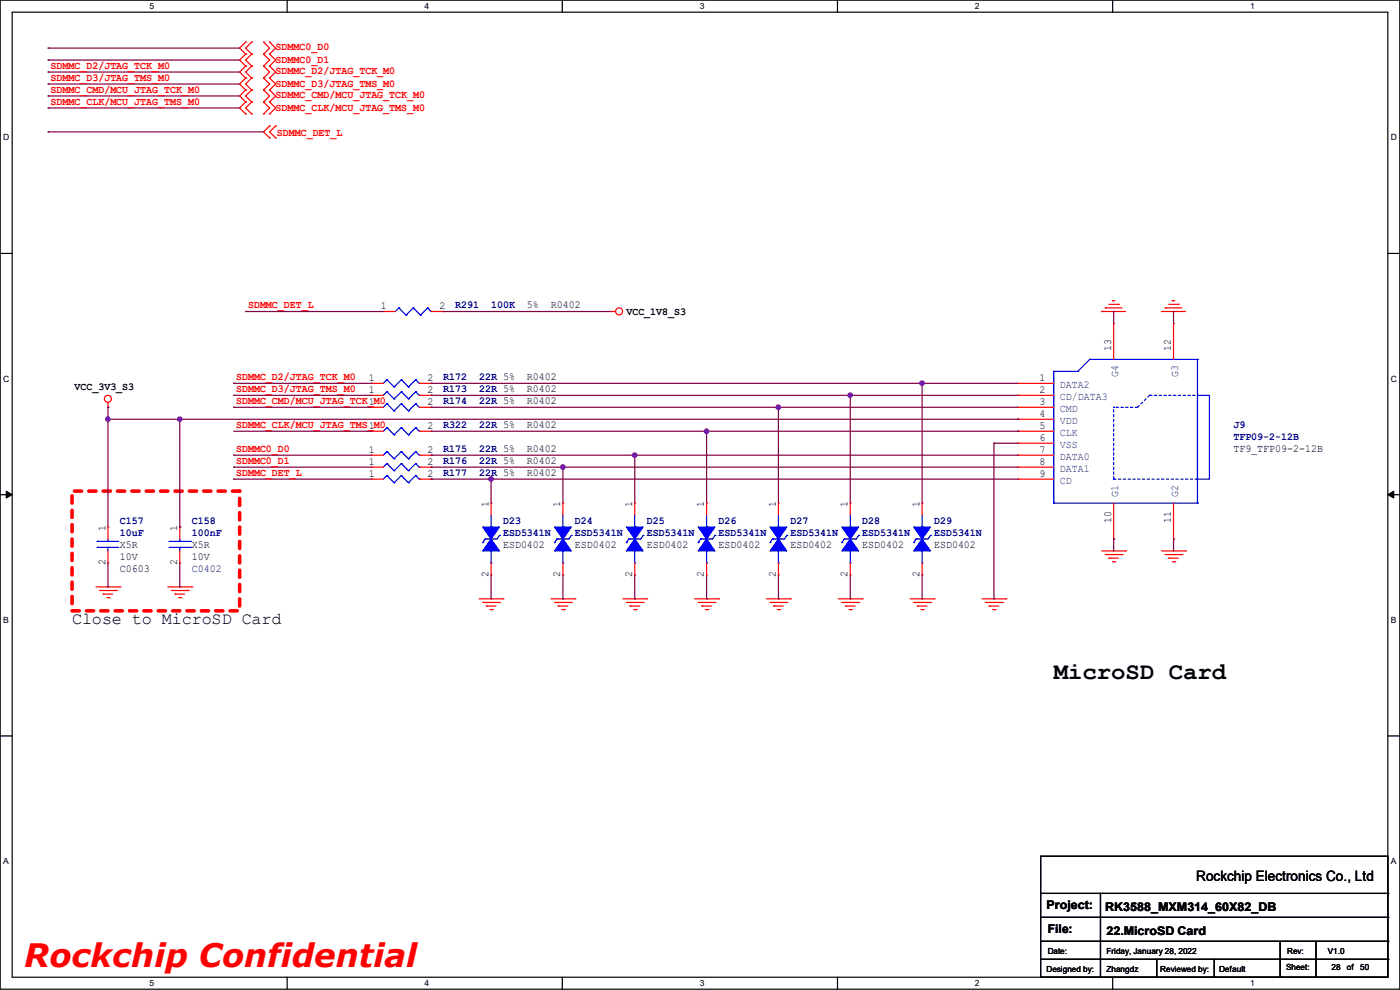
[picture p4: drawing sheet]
<svg xmlns="http://www.w3.org/2000/svg" width="297mm" height="210mm" viewBox="0 0 297 210" stroke-linecap="round" stroke-linejoin="round" font-family="sans-serif">
<path d="M0 0h297v209.8h-297zM2.6 2.6h291.8v204.7h-291.8z" fill="none" stroke="#000" stroke-width=".25"/>
<g fill="#fff">
<path d="M31.7 .3h1v2h-1z"/>
<path d="M31.7 207.6h1v1.9h-1z"/>
</g>
<path d="M60.9 0v2.6M60.9 207.3v2.5" fill="none" stroke="#000" stroke-width=".25"/>
<g fill="#fff">
<path d="M90.1 .3h1v2h-1z"/>
<path d="M90.1 207.6h1v1.9h-1z"/>
</g>
<path d="M119.3 0v2.6M119.3 207.3v2.5" fill="none" stroke="#000" stroke-width=".25"/>
<g fill="#fff">
<path d="M148.5 .3h.9v2h-.9z"/>
<path d="M148.5 207.6h.9v1.9h-.9z"/>
</g>
<path d="M177.7 0v2.6M177.7 207.3v2.5" fill="none" stroke="#000" stroke-width=".25"/>
<g fill="#fff">
<path d="M206.8 .3h1v2h-1z"/>
<path d="M206.8 207.6h1v1.9h-1z"/>
</g>
<path d="M236.1 0v2.6M236.1 207.3v2.5" fill="none" stroke="#000" stroke-width=".25"/>
<g fill="#fff">
<path d="M265.2 .3h1v2h-1z"/>
<path d="M265.2 207.6h1v1.9h-1z"/>
<path d="M.7 28.2h1.2v1.9h-1.2z"/>
<path d="M295.1 28.2h1.2v1.9h-1.2z"/>
<path d="M.7 79.3h1.2v2h-1.2z"/>
<path d="M295.1 79.3h1.2v2h-1.2z"/>
</g>
<path d="M0 53.8h2.6M294.4 53.8h2.6" fill="none" stroke="#000" stroke-width=".25"/>
<g fill="#fff">
<path d="M.7 130.5h1.2v2h-1.2z"/>
<path d="M295.1 130.5h1.1v2h-1.1z"/>
</g>
<path d="M0 104.9h2.6M294.4 104.9h2.6" fill="none" stroke="#000" stroke-width=".25"/>
<path d="M1.3 104.2l1.3 .7-1.3 .8zM294.4 104.9l1.3-.7v1.5z" fill="#000" stroke="#000" stroke-width=".21"/>
<g fill="#fff">
<path d="M.7 181.7h1.2v2h-1.2z"/>
<path d="M295.1 181.7h1.1v2h-1.1z"/>
</g>
<g fill="none" stroke="#000" stroke-width=".25">
<path d="M0 156.1h2.6M294.4 156.1h2.6M220.8 181.7h73.6v25.6h-73.6zM220.8 189.5h73.6M220.8 194.6h73.6M220.8 199.7h73.6M233.5 189.5v17.8M271.6 199.7v7.6M279.2 199.7v7.6M294.4 189.5h.1M294.4 194.6h.1M294.4 199.7h.1"/>
<path d="M220.8 203.5h73.6M233.5 207.3h.1M245.4 207.3h.1M245.4 203.5v3.8M257.6 207.3h.1M257.6 203.5v3.8M271.6 207.3h.1M279.2 207.3h.1M294.4 203.5h.1"/>
</g>
<path d="M15.3 104.2h35.5v25.4h-35.5z" fill="none" stroke="#f00" stroke-width=".76" stroke-dasharray="1.5 1.5"/>
<g fill="none" stroke="#f00" stroke-width=".25">
<path d="M52.1 14h.1M52.1 16.6h.1M52.1 19.1h.1M52.1 8.9h.1M52.1 11.5h.1M52.1 14l-1.3 1.3 1.3 1.3M52.1 16.6l-1.3 1.2 1.3 1.3M52.1 19.1l-1.3 1.3 1.3 1.2M52.1 11.5l-1.3 1.2 1.3 1.3M52.1 8.9l-1.3 1.3 1.3 1.3M53.4 16.6h.1M53.4 14h.1"/>
<path d="M53.4 19.1h.1M53.4 11.5h.1M53.4 8.9h.1M53.4 14l-1.3 1.3 1.3 1.3M53.4 19.1l-1.3 1.3 1.3 1.2M53.4 16.6l-1.3 1.2 1.3 1.3M53.4 11.5l-1.3 1.2 1.3 1.3M53.4 8.9l-1.3 1.3 1.3 1.3M55.9 16.6h.1M55.9 14h.1M55.9 19.1h.1M55.9 11.5h.1"/>
<path d="M55.9 8.9h.1M55.9 19.1l1.3 1.3-1.3 1.2M55.9 8.9l1.3 1.3-1.3 1.3M55.9 14l1.3 1.3-1.3 1.3M55.9 11.5l1.3 1.2-1.3 1.3M55.9 16.6l1.3 1.2-1.3 1.3M57.2 16.6h.1M57.2 14h.1M57.2 19.1h.1M57.2 11.5h.1M57.2 8.9h.1M57.2 14l1.3 1.3-1.3 1.3"/>
<path d="M57.2 8.9l1.3 1.3-1.3 1.3M57.2 16.6l1.3 1.2-1.3 1.3M57.2 11.5l1.3 1.2-1.3 1.3M57.2 19.1l1.3 1.3-1.3 1.2M52.1 21.6h.1M52.1 24.2h.1M52.1 21.6l-1.3 1.3 1.3 1.3M53.4 24.2h.1M53.4 21.6h.1M53.4 21.6l-1.3 1.3 1.3 1.3M55.9 24.2h.1M55.9 21.6h.1"/>
<path d="M55.9 21.6l1.3 1.3-1.3 1.3M57.2 24.2h.1M57.2 21.6h.1M57.2 26.7h.1M57.2 29.3h.1M57.2 21.6l1.3 1.3-1.3 1.3M57.2 26.7l-1.3 1.3 1.3 1.3M58.5 29.3h.1M58.5 26.7h.1M58.5 26.7l-1.3 1.3 1.3 1.3M81.3 66.1h.1M81.3 66.1h2.6"/>
<path d="M91.5 66.1h2.5M94 66.1h.1M129.6 66.1h.1M129.6 66.1h1M233.7 66.1h.1M233.7 66.1h5.1M234.5 65.3h.1M234.5 65.3h3.5M235.2 64.6h2.1M236 63.8h.1M236 63.8h.5M236.3 68.6h.1"/>
<path d="M236.3 68.6v7.6M237.3 64.6h.1M246.4 66.1h.1M246.4 66.1h5.1M247.2 65.3h.1M247.2 65.3h3.5M247.9 64.6h2.1M248.7 63.8h.1M248.7 63.8h.5M249 68.6h.1M249 68.6v7.6M250 64.6h.1"/>
<path d="M22.9 86.4h.1M22.9 85.4v1M78.8 96.6h.1M78.8 86.4h.1M78.8 81.3h.1M78.8 91.5h.1M78.8 99.1h.1M78.8 83.9h.1M78.8 96.6h2.5M78.8 86.4h2.5M78.8 81.3h2.5M78.8 91.5h2.5"/>
<path d="M78.8 99.1h2.5M78.8 83.9h2.5M88.9 96.6h2.6M88.9 86.4h2.6M88.9 81.3h2.6M88.9 91.5h2.6M88.9 99.1h2.6M88.9 83.9h2.6M91.5 96.6h.1M91.5 86.4h.1M91.5 81.3h.1M91.5 91.5h.1"/>
<path d="M91.5 99.1h.1M91.5 83.9h.1M215.9 83.9h.1M215.9 86.4h.1M215.9 88.9h.1M215.9 91.5h.1M215.9 94h.1M215.9 96.6h.1M215.9 99.1h.1M215.9 81.3h.1M215.9 96.6h7.7M215.9 86.4h7.7"/>
<path d="M215.9 81.3h7.7M215.9 91.5h7.7M215.9 99.1h7.7M215.9 83.9h7.7M215.9 88.9h7.7M215.9 94h7.7M22.9 111.8h.1M22.9 119.4h.1M22.9 111.8v2.5M22.9 116.9v2.5M38.1 111.8h.1M38.1 119.4h.1"/>
<path d="M38.1 111.8v2.5M38.1 116.9v2.5M78.8 101.6h.1M78.8 101.6h2.5M88.9 101.6h2.6M91.5 101.6h.1M104.2 106.7h.1M104.2 106.7v2.6M104.2 119.4v2.6M119.4 106.7h.1M119.4 106.7v2.6M119.4 119.4v2.6"/>
<path d="M134.7 106.7h.1M134.7 106.7v2.6M134.7 119.4v2.6M149.9 106.7h.1M149.9 106.7v2.6M149.9 119.4v2.6M165.1 106.7h.1M165.1 106.7v2.6M165.1 119.4v2.6M180.4 106.7h.1M180.4 106.7v2.6M180.4 119.4v2.6"/>
<path d="M195.6 106.7h.1M195.6 106.7v2.6M195.6 119.4v2.6M215.9 101.6h.1M215.9 101.6h7.7M233.7 116.9h5.1M234.5 117.6h3.5M235.2 118.4h.1M235.2 118.4h2.1M236 119.2h.5M236.3 114.3h.1M236.3 106.7v7.6"/>
<path d="M236.5 119.2h.1M238 117.6h.1M238.8 116.9h.1M246.4 116.9h5.1M247.2 117.6h3.5M247.9 118.4h.1M247.9 118.4h2.1M248.7 119.2h.5M249 114.3h.1M249 106.7v7.6M249.2 119.2h.1M250.7 117.6h.1"/>
<path d="M251.5 116.9h.1M20.4 124.5h5M21.1 125.3h3.6M21.9 126h.1M21.9 126h2M22.6 126.8h.6M23.2 126.8h.1M24.7 125.3h.1M25.4 124.5h.1M35.6 124.5h5.1M36.4 125.3h3.5M37.1 126h.1"/>
<path d="M37.1 126h2.1M37.9 126.8h.5M38.4 126.8h.1M39.9 125.3h.1M40.7 124.5h.1M101.6 127h5.1M102.4 127.8h3.6M103.2 128.6h.1M103.2 128.6h2M103.9 129.3h.5M104.2 122h.1M104.4 129.3h.1"/>
<path d="M106 127.8h.1M106.7 127h.1M116.9 127h5.1M117.6 127.8h3.6M118.4 128.6h.1M118.4 128.6h2M119.2 129.3h.5M119.4 122h.1M119.7 129.3h.1M121.2 127.8h.1M122 127h.1M132.1 127h5.1"/>
<path d="M132.9 127.8h3.5M133.6 128.6h.1M133.6 128.6h2.1M134.4 129.3h.5M134.7 122h.1M134.9 129.3h.1M136.4 127.8h.1M137.2 127h.1M147.4 127h5M148.1 127.8h3.6M148.9 128.6h.1M148.9 128.6h2"/>
<path d="M149.6 129.3h.6M149.9 122h.1M150.2 129.3h.1M151.7 127.8h.1M152.4 127h.1M162.6 127h5.1M163.4 127.8h3.5M164.1 128.6h.1M164.1 128.6h2.1M164.9 129.3h.5M165.1 122h.1M165.4 129.3h.1"/>
<path d="M166.9 127.8h.1M167.7 127h.1M177.8 127h5.1M178.6 127.8h3.6M179.4 128.6h.1M179.4 128.6h2M180.1 129.3h.5M180.4 122h.1M180.6 129.3h.1M182.2 127.8h.1M182.9 127h.1M193.1 127h5.1"/>
<path d="M193.8 127.8h3.6M194.6 128.6h.1M194.6 128.6h2M195.4 129.3h.5M195.6 122h.1M195.9 129.3h.1M197.4 127.8h.1M198.2 127h.1M208.3 127h5.1M209.1 127.8h3.5M209.8 128.6h.1M209.8 128.6h2.1"/>
<path d="M210.6 129.3h.5M211.1 129.3h.1M212.6 127.8h.1M213.4 127h.1"/>
<circle cx="131.3" cy="66.1" r=".74"/>
<circle cx="22.9" cy="84.6" r=".74"/>
</g>
<g fill="none" stroke="#00f" stroke-width=".25">
<path d="M84.6 65.3h.1M84.6 65.3l-.7 .8M84.6 65.3l1.5 1.5M86.1 66.8h.1M87.7 65.3h.1M87.7 65.3l-1.6 1.5M87.7 65.3l1.5 1.5M89.2 66.8h.1M90.7 65.3h.1M90.7 65.3l-1.5 1.5M90.7 65.3l.8 .8M91.5 66.1h.1"/>
<path d="M223.6 78.8h.1M223.6 78.8v27.9M223.6 78.8h5M228.6 78.8h.1M231.2 76.2h.1M231.2 76.2h22.8M231.2 76.2l-2.6 2.6M254 76.2h.1M254 76.2v30.5M82.1 95.8h.1M82.1 85.6h.1M82.1 80.6h.1"/>
<path d="M82.1 90.7h.1M82.1 98.3h.1M82.1 83.1h.1M82.1 95.8l-.8 .8M82.1 95.8l1.5 1.5M82.1 85.6l-.8 .8M82.1 85.6l1.5 1.6M82.1 80.6l-.8 .7M82.1 80.6l1.5 1.5M82.1 90.7l-.8 .8M82.1 90.7l1.5 1.5M82.1 98.3l-.8 .8"/>
<path d="M82.1 98.3l1.5 1.6M82.1 83.1l-.8 .8M82.1 83.1l1.5 1.5M83.6 97.3h.1M83.6 87.2h.1M83.6 82.1h.1M83.6 92.2h.1M83.6 99.9h.1M83.6 84.6h.1M85.1 95.8h.1M85.1 85.6h.1M85.1 80.6h.1"/>
<path d="M85.1 90.7h.1M85.1 98.3h.1M85.1 83.1h.1M85.1 95.8l-1.5 1.5M85.1 95.8l1.6 1.5M85.1 85.6l-1.5 1.6M85.1 85.6l1.6 1.6M85.1 80.6l-1.5 1.5M85.1 80.6l1.6 1.5M85.1 90.7l-1.5 1.5M85.1 90.7l1.6 1.5M85.1 98.3l-1.5 1.6"/>
<path d="M85.1 98.3l1.6 1.6M85.1 83.1l-1.5 1.5M85.1 83.1l1.6 1.5M86.7 97.3h.1M86.7 87.2h.1M86.7 82.1h.1M86.7 92.2h.1M86.7 99.9h.1M86.7 84.6h.1M88.2 95.8h.1M88.2 85.6h.1M88.2 80.6h.1"/>
<path d="M88.2 90.7h.1M88.2 98.3h.1M88.2 83.1h.1M88.2 95.8l-1.5 1.5M88.2 95.8l.7 .8M88.2 85.6l-1.5 1.6M88.2 85.6l.7 .8M88.2 80.6l-1.5 1.5M88.2 80.6l.7 .7M88.2 90.7l-1.5 1.5M88.2 90.7l.7 .8M88.2 98.3l-1.5 1.6"/>
<path d="M88.2 98.3l.7 .8M88.2 83.1l-1.5 1.5M88.2 83.1l.7 .8M88.9 96.6h.1M88.9 86.4h.1M88.9 81.3h.1M88.9 91.5h.1M88.9 99.1h.1M88.9 83.9h.1M254 83.9h2.6v17.7h-2.6zM20.6 116.1h.1M20.6 114.9h.1"/>
<path d="M20.6 116.1h4.6M20.6 114.9h4.6M22.9 114.9h.1M22.9 116.1h.1M22.9 114.3v.6M22.9 116.1v.8M35.9 116.1h4.5M35.9 114.9h4.5M38.1 114.9h.1M38.1 116.1h.1M38.1 114.3v.6M38.1 116.1v.8"/>
<path d="M40.4 116.1h.1M40.4 114.9h.1M82.1 100.9h.1M82.1 100.9l-.8 .7M82.1 100.9l1.5 1.5M83.6 102.4h.1M85.1 100.9h.1M85.1 100.9l-1.5 1.5M85.1 100.9l1.6 1.5M86.7 102.4h.1M88.2 100.9h.1M88.2 100.9l-1.5 1.5"/>
<path d="M88.2 100.9l.7 .7M88.9 101.6h.1M102.4 115.1h.1M102.9 114.3h.1M102.9 114.3l-.5 .8M104.2 111.8h.1M104.2 119.4h.1M104.2 109.3v2.5M104.2 116.9v2.5M106 113.6h.1M106 113.6l-.5 .7h-2.6M117.6 115.1h.1"/>
<path d="M118.2 114.3h.1M118.2 114.3l-.6 .8M119.4 111.8h.1M119.4 119.4h.1M119.4 109.3v2.5M119.4 116.9v2.5M121.2 113.6h.1M121.2 113.6l-.5 .7h-2.5M132.9 115.1h.1M133.4 114.3h.1M133.4 114.3l-.5 .8M134.7 111.8h.1"/>
<path d="M134.7 119.4h.1M134.7 109.3v2.5M134.7 116.9v2.5M136.4 113.6h.1M136.4 113.6l-.5 .7h-2.5M148.1 115.1h.1M148.6 114.3h.1M148.6 114.3l-.5 .8M149.9 111.8h.1M149.9 119.4h.1M149.9 109.3v2.5M149.9 116.9v2.5"/>
<path d="M151.7 113.6h.1M151.7 113.6l-.5 .7h-2.6M163.4 115.1h.1M163.9 114.3h.1M163.9 114.3l-.5 .8M165.1 111.8h.1M165.1 119.4h.1M165.1 109.3v2.5M165.1 116.9v2.5M166.9 113.6h.1M166.9 113.6l-.5 .7h-2.5M178.6 115.1h.1"/>
<path d="M179.1 114.3h.1M179.1 114.3l-.5 .8M180.4 111.8h.1M180.4 119.4h.1M180.4 109.3v2.5M180.4 116.9v2.5M182.2 113.6h.1M182.2 113.6l-.5 .7h-2.6M193.8 115.1h.1M194.4 114.3h.1M194.4 114.3l-.6 .8M195.6 111.8h.1"/>
<path d="M195.6 119.4h.1M195.6 109.3v2.5M195.6 116.9v2.5M197.4 113.6h.1M197.4 113.6l-.5 .7h-2.5M223.6 106.7h.1M223.6 106.7h30.4M254 106.7h.1"/>
</g>
<g fill="#00f" stroke="#00f" stroke-width=".25">
<path d="M117.6 111.8h3.6l-1.8 2.5z" fill-rule="evenodd"/>
<path d="M119.4 114.3l1.8 2.6h-3.6z" fill-rule="evenodd"/>
<path d="M132.9 111.8h3.5l-1.7 2.5z" fill-rule="evenodd"/>
<path d="M134.7 114.3l1.7 2.6h-3.5z" fill-rule="evenodd"/>
<path d="M178.6 111.8h3.6l-1.8 2.5z" fill-rule="evenodd"/>
<path d="M180.4 114.3l1.8 2.6h-3.6z" fill-rule="evenodd"/>
<path d="M148.1 111.8h3.6l-1.8 2.5z" fill-rule="evenodd"/>
<path d="M149.9 114.3l1.8 2.6h-3.6z" fill-rule="evenodd"/>
<path d="M102.4 111.8h3.6l-1.8 2.5z" fill-rule="evenodd"/>
<path d="M104.2 114.3l1.8 2.6h-3.6z" fill-rule="evenodd"/>
<path d="M193.8 111.8h3.6l-1.8 2.5z" fill-rule="evenodd"/>
<path d="M195.6 114.3l1.8 2.6h-3.6z" fill-rule="evenodd"/>
<path d="M163.4 111.8h3.5l-1.8 2.5z" fill-rule="evenodd"/>
<path d="M165.1 114.3l1.8 2.6h-3.5z" fill-rule="evenodd"/>
</g>
<path d="M236.3 86.4h.1M241.3 86.4l2.6-2.5M241.3 86.4h-5M243.9 83.9h.1M243.9 83.9h10.1M254 83.9h.1M236.3 101.6h.1M236.3 101.6v-15.2M254 101.6h-17.7" fill="none" stroke="#00f" stroke-width=".25" stroke-dasharray=".5 .5"/>
<g fill="none" stroke="#800040" stroke-width=".25">
<path d="M10.2 10.2h.1M10.2 12.7h.1M10.2 15.3h.1M10.2 17.8h.1M10.2 10.2h40.6M10.2 12.7h40.6M10.2 15.3h40.6M10.2 17.8h40.6M10.2 22.9h.1M10.2 20.4h.1M10.2 28h.1M10.2 22.9h40.6"/>
<path d="M10.2 20.4h40.6M10.2 28h45.7M52.1 66.1h.1M52.1 66.1h29.2M94 66.1h.1M94 66.1h35.6M236.3 66.1h.1M236.3 66.1v2.5M249 66.1h.1M249 66.1v2.5M22.9 88.9h.1M22.9 86.4h.1"/>
<path d="M22.9 88.9h193M22.9 86.4v25.4M38.1 88.9h.1M38.1 88.9v22.9M49.6 86.4h.1M49.6 99.1h.1M49.6 96.6h.1M49.6 81.3h.1M49.6 83.9h.1M49.6 86.4h29.2M49.6 91.5h29.2M49.6 99.1h29.2"/>
<path d="M49.6 83.9h29.2M49.6 81.3h29.2M49.6 96.6h29.2M78.8 91.5h.1M91.5 83.9h.1M91.5 86.4h.1M91.5 96.6h.1M91.5 81.3h.1M91.5 99.1h.1M91.5 86.4h124.4M91.5 91.5h124.4M91.5 99.1h124.4"/>
<path d="M91.5 83.9h124.4M91.5 81.3h124.4M91.5 96.6h124.4M119.4 99.1h.1M119.4 99.1v7.6M134.7 96.6h.1M134.7 96.6v10.1M149.9 91.5h.1M149.9 91.5v15.2M165.1 86.4h.1M165.1 86.4v20.3M180.4 83.9h.1"/>
<path d="M180.4 83.9v22.8M195.6 81.3h.1M195.6 81.3v25.4M210.9 94h.1M210.9 94h5M210.9 94v33M215.9 91.5h.1M215.9 88.9h.1M22.9 119.4v5.1M38.1 111.8h.1M38.1 119.4v5.1M49.6 101.6h.1"/>
<path d="M49.6 101.6h29.2M91.5 101.6h.1M91.5 101.6h124.4M104.2 101.6h.1M104.2 101.6v5.1M236.3 114.3h.1M236.3 114.3v2.6M249 114.3h.1M249 114.3v2.6M22.9 124.5h.1M38.1 124.5h.1M104.2 127h.1"/>
<path d="M104.2 122v5M119.4 127h.1M119.4 122v5M134.7 127h.1M134.7 122v5M149.9 127h.1M149.9 122v5M165.1 127h.1M165.1 122v5M180.4 127h.1M180.4 122v5M195.6 127h.1"/>
<path d="M195.6 122v5M210.9 127h.1"/>
</g>
<g fill="#f0f" stroke="#f0f" stroke-width=".25">
<circle cx="180.4" cy="83.8" r=".49"/>
<circle cx="165.1" cy="86.4" r=".49"/>
<circle cx="119.4" cy="99.1" r=".49"/>
<circle cx="22.9" cy="88.9" r=".49"/>
<circle cx="149.9" cy="91.5" r=".49"/>
<circle cx="134.6" cy="96.5" r=".49"/>
<circle cx="104.2" cy="101.6" r=".49"/>
<circle cx="195.6" cy="81.3" r=".49"/>
<circle cx="38.1" cy="88.9" r=".49"/>
</g>
<text font-size="6.9" fill="#f00" x="5.1" y="205.1">Rockchip Confidential</text>
<text font-size="5.1" x="223.6" y="144">MicroSD Card</text>
<text font-size="3.6" x="15.3" y="132.4">Close to MicroSD Card</text>
<text font-size="3" x="253.8" y="186.9">Rockchip Electronics Co., Ltd</text>
<g font-size="2.5">
<text x="222" y="192.9">Project:</text>
<text x="222.3" y="198">File:</text>
<text x="234.5" y="193.2">RK3588_MXM314_60X82_DB</text>
<text x="234.7" y="198.2">22.MicroSD Card</text>
</g>
<g font-size="2.3" fill="#f00">
<text x="58.5" y="10.5">SDMMC0_D0</text>
<text x="10.7" y="14.6">SDMMC_D2/JTAG_TCK_M0</text>
<text x="10.7" y="17.1">SDMMC_D3/JTAG_TMS_M0</text>
<text x="58.5" y="15.6">SDMMC_D2/JTAG_TCK_M0</text>
<text x="58.5" y="13.3">SDMMC0_D1</text>
<text x="10.7" y="22.2">SDMMC_CLK/MCU_JTAG_TMS_M0</text>
<text x="10.7" y="19.6">SDMMC_CMD/MCU_JTAG_TCK_M0</text>
<text x="58.5" y="18.4">SDMMC_D3/JTAG_TMS_M0</text>
<text x="58.5" y="23.5">SDMMC_CLK/MCU_JTAG_TMS_M0</text>
<text x="58.5" y="20.7">SDMMC_CMD/MCU_JTAG_TCK_M0</text>
<text x="58.7" y="28.8">SDMMC_DET_L</text>
<text x="52.6" y="65.4">SDMMC_DET_L</text>
<text x="50.1" y="80.6">SDMMC_D2/JTAG_TCK_M0</text>
<text x="50.1" y="83.1">SDMMC_D3/JTAG_TMS_M0</text>
<text x="50.1" y="85.7">SDMMC_CMD/MCU_JTAG_TCK_M0</text>
<text x="50.1" y="90.8">SDMMC_CLK/MCU_JTAG_TMS_M0</text>
<text x="50.1" y="95.8">SDMMC0_D0</text>
<text x="50.1" y="98.4">SDMMC0_D1</text>
<text x="50.1" y="100.9">SDMMC_DET_L</text>
</g>
<g font-size="2.3">
<text x="80.8" y="65.5">1</text>
<text x="93.3" y="65.5">2</text>
<text x="111.8" y="65.4">5%</text>
<text x="116.9" y="65.4">R0402</text>
<text x="132.9" y="66.9">VCC_1V8_S3</text>
<text x="235.7" y="74.5" transform="rotate(-90 235.7 74.5)">13</text>
<text x="248.4" y="74.5" transform="rotate(-90 248.4 74.5)">12</text>
<text x="15.8" y="82.7">VCC_3V3_S3</text>
<text x="78.3" y="80.8">1</text>
<text x="78.3" y="83.3">1</text>
<text x="90.7" y="80.8">2</text>
<text x="90.7" y="83.3">2</text>
<text x="111.8" y="80.6">R0402</text>
<text x="111.8" y="83.2">R0402</text>
<text x="220.5" y="83.3">2</text>
<text x="220.5" y="80.8">1</text>
<text x="78.3" y="85.9">1</text>
<text x="90.7" y="85.9">2</text>
<text x="111.8" y="85.7">R0402</text>
<text x="220.5" y="85.9">3</text>
<text x="220.5" y="88.4">4</text>
<text x="78.3" y="90.9">1</text>
<text x="90.7" y="90.9">2</text>
<text x="111.8" y="95.9">R0402</text>
<text x="111.8" y="90.8">R0402</text>
<text x="220.5" y="90.9">5</text>
<text x="220.5" y="93.5">6</text>
<text x="261.7" y="95.9">TF9_TFP09-2-12B</text>
<text x="78.3" y="96">1</text>
<text x="78.3" y="98.6">1</text>
<text x="78.3" y="101.1">1</text>
<text x="90.7" y="96">2</text>
<text x="90.7" y="98.6">2</text>
<text x="90.7" y="101.1">2</text>
<text x="111.8" y="98.4">R0402</text>
<text x="111.8" y="101">R0402</text>
<text x="220.5" y="96">7</text>
<text x="220.5" y="98.6">8</text>
<text x="220.5" y="101.1">9</text>
<text x="103.6" y="107.5" transform="rotate(-90 103.6 107.5)">1</text>
<text x="118.9" y="107.5" transform="rotate(-90 118.9 107.5)">1</text>
<text x="134.1" y="107.5" transform="rotate(-90 134.1 107.5)">1</text>
<text x="149.4" y="107.5" transform="rotate(-90 149.4 107.5)">1</text>
<text x="164.6" y="107.5" transform="rotate(-90 164.6 107.5)">1</text>
<text x="179.8" y="107.5" transform="rotate(-90 179.8 107.5)">1</text>
<text x="195.1" y="107.5" transform="rotate(-90 195.1 107.5)">1</text>
<text x="22.4" y="112.6" transform="rotate(-90 22.4 112.6)">1</text>
<text x="37.6" y="112.6" transform="rotate(-90 37.6 112.6)">1</text>
<text x="235.7" y="111" transform="rotate(-90 235.7 111)">10</text>
<text x="248.4" y="111" transform="rotate(-90 248.4 111)">11</text>
<text x="22.4" y="119.9" transform="rotate(-90 22.4 119.9)">2</text>
<text x="25.4" y="116.2">X5R</text>
<text x="25.4" y="118.7">10V</text>
<text x="37.6" y="119.9" transform="rotate(-90 37.6 119.9)">2</text>
<text x="40.7" y="116.2">X5R</text>
<text x="40.7" y="118.7">10V</text>
<text x="106.7" y="116.2">ESD0402</text>
<text x="122" y="116.2">ESD0402</text>
<text x="137.2" y="116.2">ESD0402</text>
<text x="152.4" y="116.2">ESD0402</text>
<text x="167.7" y="116.2">ESD0402</text>
<text x="182.9" y="116.2">ESD0402</text>
<text x="198.2" y="116.2">ESD0402</text>
<text x="25.4" y="121.3">C0603</text>
<text x="103.6" y="122.5" transform="rotate(-90 103.6 122.5)">2</text>
<text x="118.9" y="122.5" transform="rotate(-90 118.9 122.5)">2</text>
<text x="134.1" y="122.5" transform="rotate(-90 134.1 122.5)">2</text>
<text x="149.4" y="122.5" transform="rotate(-90 149.4 122.5)">2</text>
<text x="164.6" y="122.5" transform="rotate(-90 164.6 122.5)">2</text>
<text x="179.8" y="122.5" transform="rotate(-90 179.8 122.5)">2</text>
<text x="195.1" y="122.5" transform="rotate(-90 195.1 122.5)">2</text>
</g>
<g font-size="2.3" fill="#000080">
<text x="96.6" y="65.4">R291</text>
<text x="104.2" y="65.4">100K</text>
<text x="94" y="80.6">R172</text>
<text x="94" y="83.2">R173</text>
<text x="101.6" y="80.6">22R 5%</text>
<text x="101.6" y="83.2">22R 5%</text>
<text x="94" y="85.7">R174</text>
<text x="101.6" y="85.7">22R 5%</text>
<text x="94" y="95.9">R175</text>
<text x="94" y="90.8">R322</text>
<text x="101.6" y="95.9">22R 5%</text>
<text x="101.6" y="90.8">22R 5%</text>
<text x="261.7" y="90.8">J9</text>
<text x="261.7" y="93.3">TFP09-2-12B</text>
<text x="94" y="98.4">R176</text>
<text x="94" y="101">R177</text>
<text x="101.6" y="98.4">22R 5%</text>
<text x="101.6" y="101">22R 5%</text>
<text x="25.4" y="111.1">C157</text>
<text x="25.4" y="113.7">10uF</text>
<text x="40.7" y="111.1">C158</text>
<text x="40.7" y="113.7">100nF</text>
<text x="106.7" y="111.1">D23</text>
<text x="106.7" y="113.7">ESD5341N</text>
<text x="122" y="111.1">D24</text>
<text x="122" y="113.7">ESD5341N</text>
<text x="137.2" y="111.1">D25</text>
<text x="137.2" y="113.7">ESD5341N</text>
<text x="152.4" y="111.1">D26</text>
<text x="152.4" y="113.7">ESD5341N</text>
<text x="167.7" y="111.1">D27</text>
<text x="167.7" y="113.7">ESD5341N</text>
<text x="182.9" y="111.1">D28</text>
<text x="182.9" y="113.7">ESD5341N</text>
<text x="198.2" y="111.1">D29</text>
<text x="198.2" y="113.7">ESD5341N</text>
<text x="40.7" y="121.3">C0402</text>
</g>
<g font-size="2.3" fill="#004080">
<text x="224.8" y="82.3">DATA2</text>
<text x="237.2" y="80.1" transform="rotate(-90 237.2 80.1)">G4</text>
<text x="249.9" y="80.1" transform="rotate(-90 249.9 80.1)">G3</text>
<text x="224.8" y="84.8">CD/DATA3</text>
<text x="224.8" y="87.3">CMD</text>
<text x="224.8" y="89.9">VDD</text>
<text x="224.8" y="92.4">CLK</text>
<text x="224.8" y="95">VSS</text>
<text x="224.8" y="97.5">DATA0</text>
<text x="224.8" y="100">DATA1</text>
<text x="224.8" y="102.6">CD</text>
<text x="237.2" y="105.5" transform="rotate(-90 237.2 105.5)">G1</text>
<text x="249.9" y="105.5" transform="rotate(-90 249.9 105.5)">G2</text>
</g>
<g font-size="1.8">
<text x="31.7" y="1.9">5</text>
<text x="90.1" y="1.9">4</text>
<text x="148.5" y="1.9">3</text>
<text x="206.8" y="1.9">2</text>
<text x="265.2" y="1.9">1</text>
<text x=".7" y="29.8">D</text>
<text x="295.1" y="29.8">D</text>
<text x=".7" y="80.9">C</text>
<text x="295.1" y="80.9">C</text>
<text x=".7" y="132.1">B</text>
<text x="295.1" y="132.1">B</text>
<text x=".7" y="183.3">A</text>
<text x="295.1" y="183.3">A</text>
<text x="222.3" y="202.3">Date:</text>
<text x="234.7" y="202.3">Friday, January 28, 2022</text>
<text x="273.1" y="202.3">Rev:</text>
<text x="281.7" y="202.3">V1.0</text>
<text x="31.7" y="209.2">5</text>
<text x="90.1" y="209.2">4</text>
<text x="148.5" y="209.2">3</text>
<text x="206.8" y="209.2">2</text>
<text x="222" y="206.1">Designed by:</text>
<text x="234.7" y="206.1">Zhangdz</text>
<text x="246.2" y="206.1">Reviewed by:</text>
<text x="258.6" y="206.1">Default</text>
<text x="265.2" y="209.2">1</text>
<text x="272.8" y="205.9">Sheet:</text>
<text x="282.5" y="205.9">28</text>
<text x="285.7" y="205.9">of</text>
<text x="288.6" y="205.9">50</text>
</g>
</svg>
